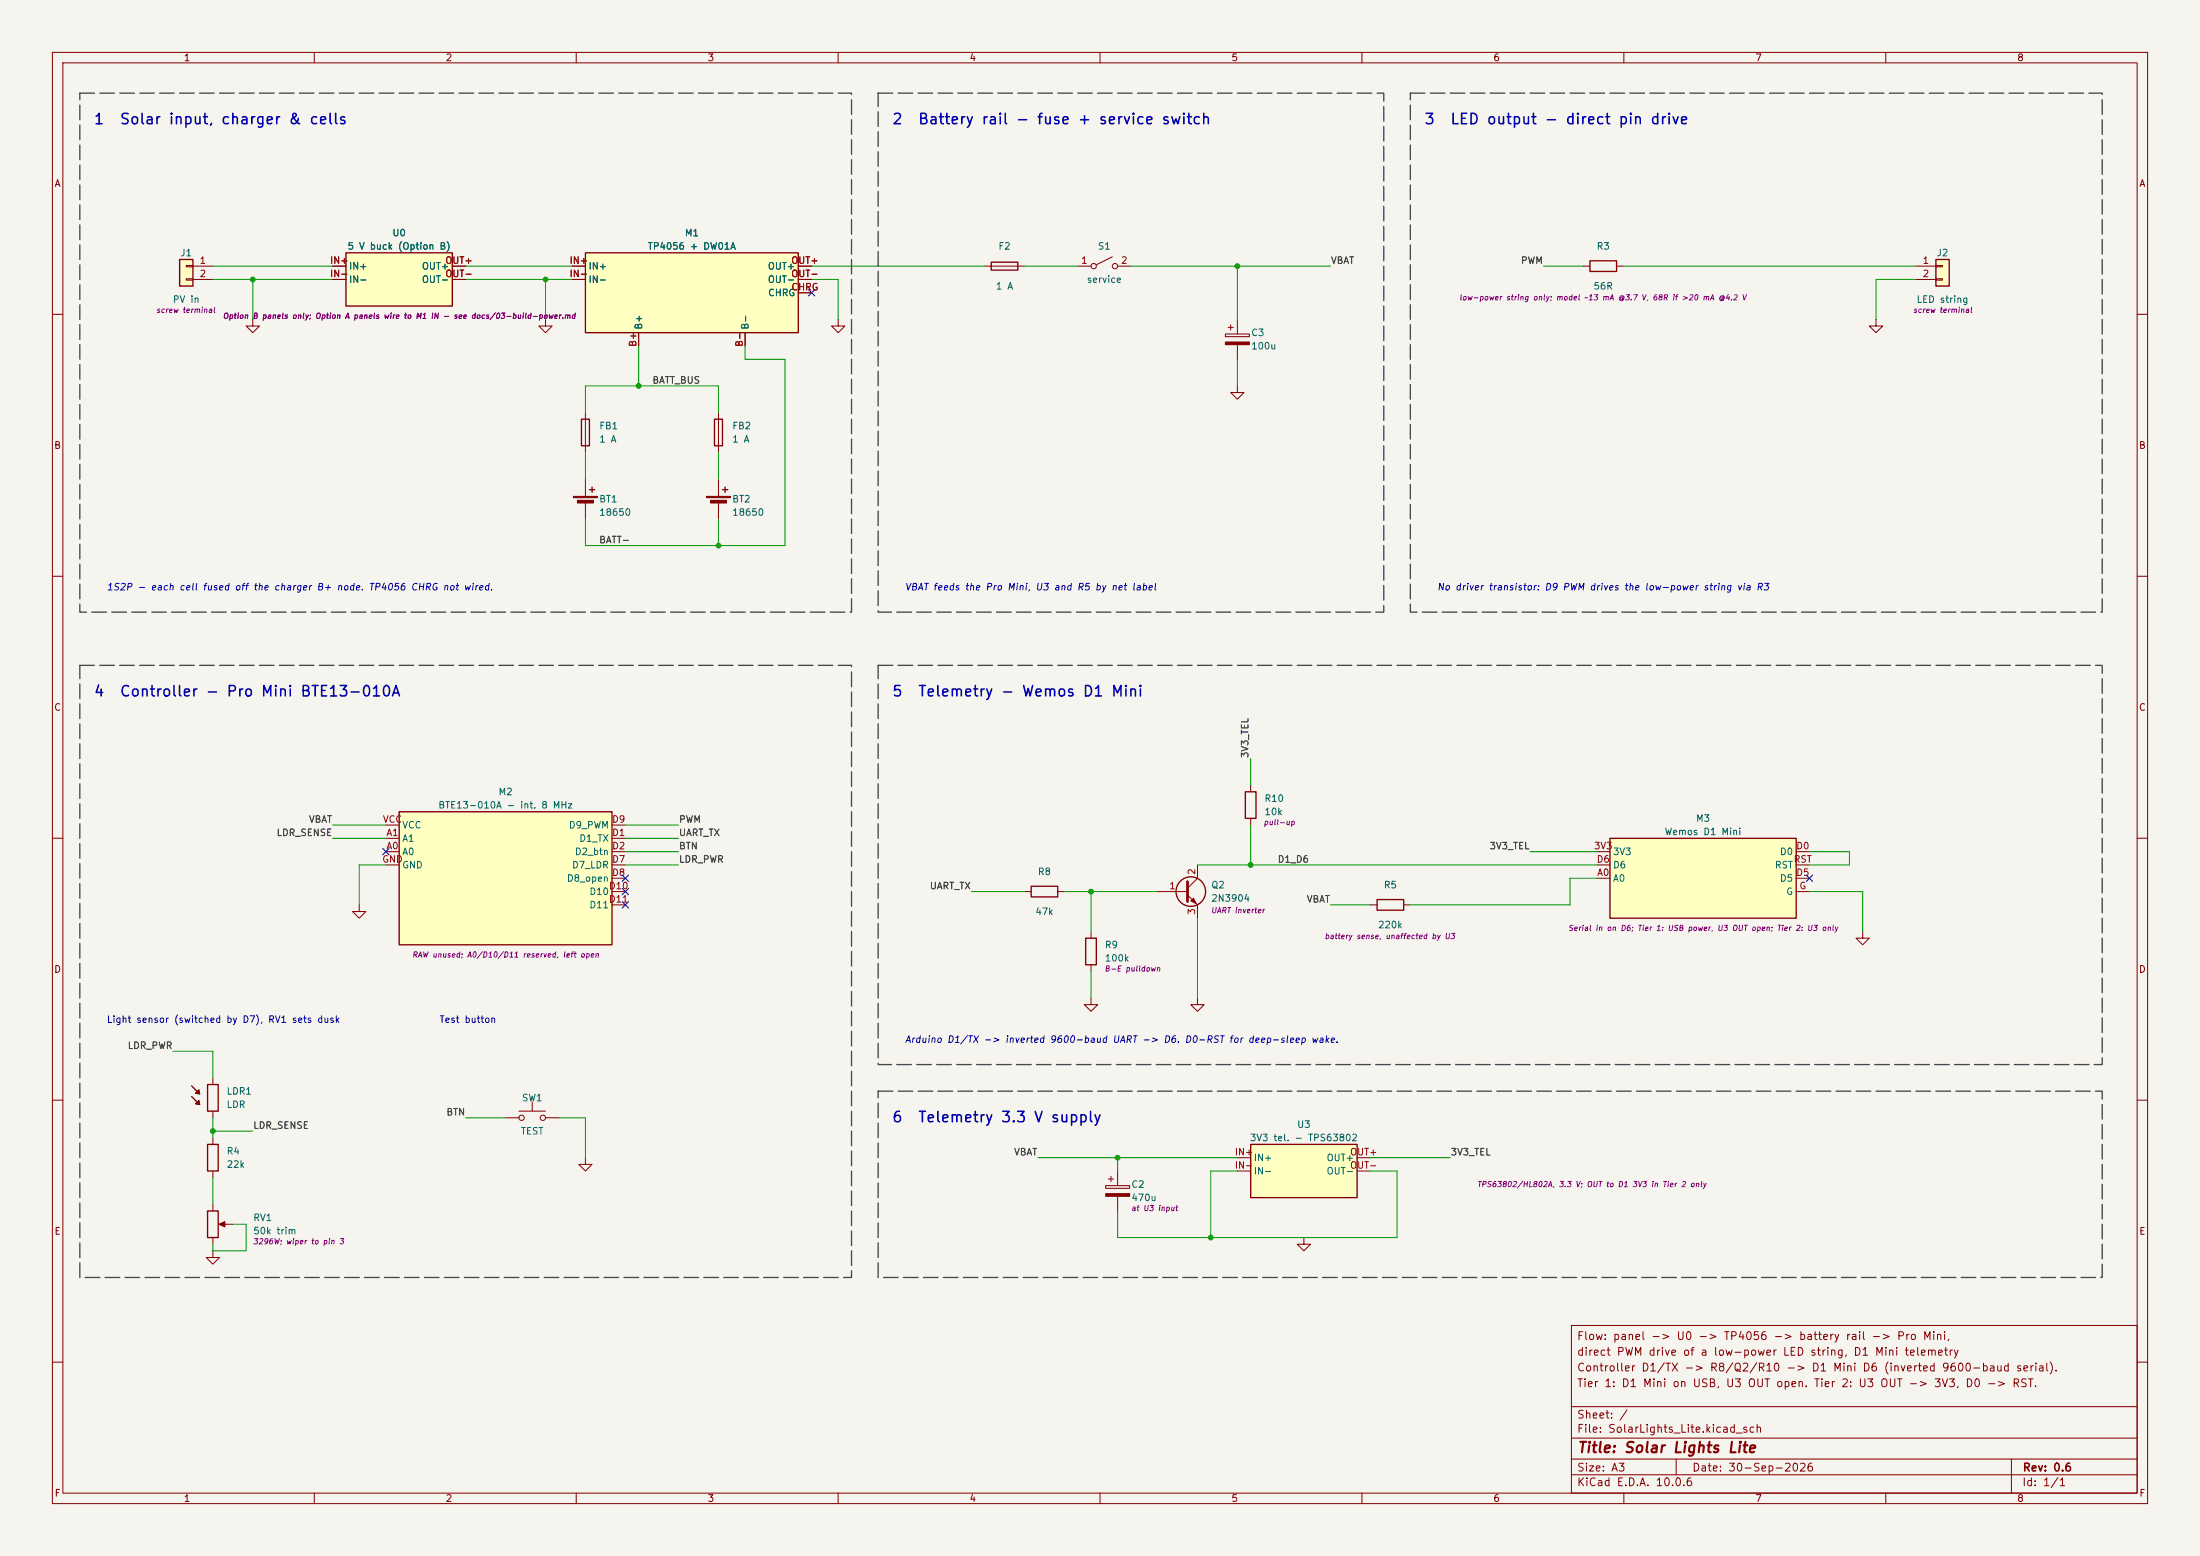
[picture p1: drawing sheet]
<svg xmlns="http://www.w3.org/2000/svg" width="420mm" height="297mm" viewBox="0 0 420 297" stroke-linecap="round" stroke-linejoin="round" font-family="sans-serif">
<path d="M0 0h420v297h-420z" fill="#f5f4ef" stroke="#f5f4ef" stroke-width=".19"/>
<g fill="none" stroke="#840000" stroke-width=".19">
<path d="M10 10h400v277h-400zM12 12h396v273h-396zM60 10v2M110 10v2M160 10v2M210 10v2M260 10v2M310 10v2M360 10v2M10 60h2M408 60h2M10 110h2"/>
<path d="M408 110h2M10 160h2M408 160h2M208.3 190.5v1.3h1.2l-1.2 1.2-1.3-1.2h1.3M10 210h2M408 210h2M300 253h108v32h-108zM10 260h2M300 278.5h108M300 274.5h108M300 268.5h108M320 278.5v3"/>
<path d="M384 278.5v6.5M408 260h2M60 285v2M110 285v2M160 285v2M210 285v2M260 285v2M300 281.5h108M310 285v2M360 285v2"/>
</g>
<path d="M66 48.3h20.4v10.1h-20.4z" fill="#ffffc2"/>
<path d="M66 48.3h20.4v10.1h-20.4z" fill="none" stroke="#840000" stroke-width=".25"/>
<path d="M63.5 50.8h2.5M63.5 53.3h2.5M86.4 50.8h2.5M86.4 53.3h2.5" fill="none" stroke="#840000" stroke-width=".19"/>
<path d="M34.3 49.5h2.5v5.1h-2.5z" fill="#ffffc2"/>
<path d="M34.3 49.5h2.5v5.1h-2.5zM303.5 49.8h5.1v2h-5.1z" fill="none" stroke="#840000" stroke-width=".25"/>
<path d="M35.6 50.7h1.2v.2h-1.2zM35.6 53.2h1.2v.3h-1.2zM36.8 50.8h3.8M36.8 53.3h3.8M302.3 50.8h1.2M308.6 50.8h1.3M48.3 61v1.2h1.2l-1.2 1.3-1.3-1.3h1.3M358.1 61v1.2h1.3l-1.3 1.3-1.2-1.3h1.2" fill="none" stroke="#840000" stroke-width=".19"/>
<path d="M369.6 49.5h2.5v5.1h-2.5z" fill="#ffffc2"/>
<path d="M369.6 49.5h2.5v5.1h-2.5zM111 80h1.5v5.1h-1.5zM112.5 93.5h1M113 93v1M136.4 80h1.5v5.1h-1.5zM137.9 93.5h1M138.4 93v1" fill="none" stroke="#840000" stroke-width=".25"/>
<path d="M365.8 50.8h3.8M365.8 53.3h3.8M369.6 50.7h1.2v.2h-1.2zM369.6 53.2h1.2v.3h-1.2zM111.8 78.7v7.7M137.2 78.7v7.7M111.8 91.4v3.3M111.8 95.8v3.3M137.2 91.4v3.3M137.2 95.8v3.3M355.6 177.8v1.3h1.3l-1.3 1.2-1.3-1.2h1.3" fill="none" stroke="#840000" stroke-width=".19"/>
<g fill="#840000" stroke="#840000" stroke-width=".19">
<path d="M109.5 94.7h4.5v.3h-4.5z"/>
<path d="M110.2 95.5h3.1v.5h-3.1z"/>
<path d="M134.9 94.7h4.5v.3h-4.5z"/>
<path d="M135.6 95.5h3.1v.5h-3.1z"/>
</g>
<path d="M307.3 160h35.6v15.3h-35.6z" fill="#ffffc2"/>
<path d="M307.3 160h35.6v15.3h-35.6z" fill="none" stroke="#840000" stroke-width=".25"/>
<path d="M304.8 162.6h2.5M304.8 167.6h2.5M304.8 165.1h2.5M342.9 162.6h2.5M342.9 167.6h2.5M342.9 165.1h2.5M342.9 170.2h2.5M248.9 236.2v1.3h1.3l-1.3 1.3-1.3-1.3h1.3" fill="none" stroke="#840000" stroke-width=".19"/>
<path d="M238.8 218.4h20.3v10.2h-20.3z" fill="#ffffc2"/>
<path d="M238.8 218.4h20.3v10.2h-20.3z" fill="none" stroke="#840000" stroke-width=".25"/>
<path d="M211.1 226.3h4.5v.5h-4.5zM211.6 225h1M212.1 224.5v1.1M213.4 223.5v2.8M213.4 228.3v2.8M236.2 221h2.6M236.2 223.5h2.6M259.1 221h2.5M259.1 223.5h2.5" fill="none" stroke="#840000" stroke-width=".19"/>
<path d="M211.1 227.8h4.5v.5h-4.5z" fill="#840000" stroke="#840000" stroke-width=".19"/>
<path d="M111.8 48.3h40.6v15.2h-40.6z" fill="#ffffc2"/>
<path d="M111.8 48.3h40.6v15.2h-40.6zM189.2 50h5.1v1.6h-5.1zM36.6 207.3l1.5 1.5M36.6 209.3l1.5 1.5M39.6 207h2.1v5.1h-2.1zM39.6 218.4h2.1v5.1h-2.1zM39.6 231.1h2.1v5.1h-2.1z" fill="none" stroke="#840000" stroke-width=".25"/>
<g fill="none" stroke="#840000" stroke-width=".19">
<path d="M109.2 50.8h2.6M109.2 53.3h2.6M152.4 55.9h2.5M152.4 50.8h2.5M152.4 53.3h2.5M188 50.8h7.6M205.7 50.8h2.6M212.3 49l-3 1.5M213.4 50.8h2.5M104.1 61v1.2h1.3l-1.3 1.3-1.2-1.3h1.2M121.9 63.5v2.5M142.2 63.5v2.5"/>
<path d="M160 61v1.2h1.3l-1.3 1.3-1.3-1.3h1.3M68.6 172.7v1.3h1.2l-1.2 1.3-1.3-1.3h1.3M40.6 205.7v1.3M40.6 212.1v1.3M40.6 217.2v1.2M96.5 213.4h2.6M99.1 212.1h5M101.6 210.3v1.8M104.1 213.4h2.6M40.6 238.8v1.2h1.3l-1.3 1.3-1.2-1.3h1.2M40.6 223.5v1.3M40.6 229.9v1.2"/>
<path d="M40.6 236.2v1.3M42.2 233.7h2.2"/>
<circle cx="208.8" cy="50.8" r=".51"/>
<circle cx="212.9" cy="50.8" r=".51"/>
<circle cx="99.6" cy="213.4" r=".51"/>
<circle cx="103.6" cy="213.4" r=".51"/>
</g>
<g fill="#840000" stroke="#840000" stroke-width=".25">
<path d="M38 208l.1 .8-.8-.1z"/>
<path d="M37.3 210.7l.7-.6 .1 .7z"/>
</g>
<path d="M41.8 233.7l1.1-.5v1z" fill="#840000" stroke="#840000" stroke-width=".19"/>
<path d="M76.2 154.9h40.6v25.4h-40.6z" fill="#ffffc2"/>
<g fill="none" stroke="#840000" stroke-width=".25">
<path d="M76.2 154.9h40.6v25.4h-40.6zM237.7 151.1h2.1v5.1h-2.1zM196.8 169.2h5.1v2h-5.1zM207.3 179.1h2v5.1h-2zM262.9 171.7h5.1v2h-5.1z"/>
<circle cx="227.3" cy="170.2" r="2.82"/>
</g>
<g fill="none" stroke="#840000" stroke-width=".19">
<path d="M63.5 50.8h2.5M63.5 53.3h2.5M86.4 50.8h2.5M86.4 53.3h2.5M109.2 50.8h2.6M109.2 53.3h2.6M152.4 55.9h2.5M152.4 50.8h2.5M152.4 53.3h2.5M121.9 63.5v2.5M142.2 63.5v2.5M233.9 63.8h4.6v.5h-4.6z"/>
<path d="M234.4 62.5h1.1M234.9 62v1M236.2 73.7v1.2h1.3l-1.3 1.3-1.3-1.3h1.3M236.2 61v2.8M236.2 65.8v2.8M73.7 157.5h2.5M116.8 157.5h2.6M238.8 149.9v1.2M238.8 156.2v1.3M73.7 162.6h2.5M73.7 160h2.5M73.7 165.1h2.5"/>
<path d="M116.8 162.6h2.6M116.8 160h2.6M116.8 165.1h2.6M116.8 167.6h2.6M116.8 170.2h2.6M116.8 172.7h2.6M195.6 170.2h1.2M201.9 170.2h1.3M208.3 177.8v1.3M221 170.2h5.7M226.7 170.8l1.9 1.9v2.6M228.6 165.1v2.5l-1.9 1.9"/>
<path d="M261.6 172.7h1.3M268 172.7h1.2M208.3 184.2v1.2M228.6 190.5v1.3h1.3l-1.3 1.2-1.3-1.2h1.3M111.8 221v1.2h1.2l-1.2 1.3-1.3-1.3h1.3"/>
</g>
<g fill="#840000" stroke="#840000" stroke-width=".19">
<path d="M233.9 65.3h4.6v.5h-4.6z"/>
<path d="M227.3 172l.5-.5 .5 1z"/>
</g>
<path d="M226.7 168.3v3.8" fill="none" stroke="#840000" stroke-width=".51"/>
<g fill="none" stroke="#009600" stroke-width=".19">
<path d="M40.6 53.3h22.9M40.6 50.8h22.9M48.3 53.3v7.7M88.9 53.3h20.3M88.9 50.8h20.3M104.1 53.3v7.7M154.9 53.3h5.1v7.7M154.9 50.8h33.1M195.6 50.8h10.1M215.9 50.8h38.1M236.2 50.8v10.2M294.6 50.8h7.7"/>
<path d="M309.9 50.8h55.9M365.8 53.3h-7.7v7.7M111.8 78.7v-5h25.4v5M121.9 66v7.7M142.2 66v2.6h7.7v35.5h-38.1v-5M236.2 68.6v5.1M111.8 86.4v5M137.2 86.4v5M137.2 99.1v5M63.5 157.5h10.2M119.4 157.5h10.1M238.8 144.8v5.1"/>
<path d="M238.8 157.5v7.6M63.5 160h10.2M73.7 165.1h-5.1v7.6M119.4 160h10.1M119.4 165.1h10.1M119.4 162.6h10.1M185.4 170.2h10.2M203.2 170.2h17.8M208.3 170.2v7.6M228.6 175.3v15.2M228.6 165.1h76.2M254 172.7h7.6"/>
<path d="M292.1 162.6h12.7M304.8 167.6h-5.1v5.1h-30.5M345.4 162.6h7.7v2.5h-7.7M345.4 170.2h10.2v7.6M208.3 185.4v5.1M33 200.7h7.6v5M40.6 213.4v3.8M40.6 215.9h7.7M88.9 213.4h7.6M106.7 213.4h5.1v7.6M40.6 224.8v5.1M44.4 233.7h2.6v5.1h-6.4v-1.3"/>
<path d="M198.1 221h38.1M213.4 221v2.5M236.2 223.5h-5.1v12.7M261.6 221h15.3M261.6 223.5h5.1v12.7h-53.3v-5.1"/>
</g>
<path d="M154.3 55.3l1.2 1.2M155.5 55.3l-1.2 1.2M73.1 162l1.2 1.2M74.3 162l-1.2 1.2M118.8 172.1l1.2 1.2M118.8 167l1.2 1.2M118.8 169.6l1.2 1.2M120 172.1l-1.2 1.2M120 167l-1.2 1.2M120 169.6l-1.2 1.2M344.8 167l1.2 1.2M346 167l-1.2 1.2" fill="none" stroke="#000084" stroke-width=".19"/>
<path d="M15.2 17.8h147.4v99h-147.4zM167.6 17.8h96.6v99h-96.6zM269.2 17.8h132.1v99h-132.1zM15.2 127h147.4v116.8h-147.4zM167.6 127h233.7v76.2h-233.7zM167.6 208.3h233.7v35.5h-233.7z" fill="none" stroke="#484848" stroke-width=".25" stroke-dasharray="2.8 1"/>
<g fill="#009600" stroke="#009600" stroke-width=".19">
<circle cx="121.9" cy="73.7" r=".46"/>
<circle cx="104.1" cy="53.3" r=".46"/>
<circle cx="236.2" cy="50.8" r=".46"/>
<circle cx="208.3" cy="170.2" r=".46"/>
<circle cx="238.8" cy="165.1" r=".46"/>
<circle cx="40.6" cy="215.9" r=".46"/>
<circle cx="213.4" cy="221" r=".46"/>
<circle cx="231.1" cy="236.2" r=".46"/>
<circle cx="48.3" cy="53.3" r=".46"/>
<circle cx="137.2" cy="104.1" r=".46"/>
</g>
<g font-size="2" fill="#0000c2">
<text x="17.8" y="24.2">1</text>
<text x="22.7" y="24.2">Solar input, charger &amp; cells</text>
<text x="170.2" y="24.2">2</text>
<text x="175.1" y="24.2">Battery rail - fuse + service switch</text>
<text x="271.8" y="24.2">3</text>
<text x="276.7" y="24.2">LED output - direct pin drive</text>
<text x="17.8" y="133.4">4</text>
<text x="22.7" y="133.4">Controller - Pro Mini BTE13-010A</text>
<text x="170.2" y="133.4">5</text>
<text x="175.1" y="133.4">Telemetry - Wemos D1 Mini</text>
<text x="170.2" y="214.7">6</text>
<text x="175.1" y="214.7">Telemetry 3.3 V supply</text>
</g>
<text font-size="2" fill="#840000" x="301" y="277.8">Title: Solar Lights Lite</text>
<g font-size="1.5" fill="#840000">
<text x="300.9" y="256.1">Flow: panel -&gt; U0 -&gt; TP4056 -&gt; battery rail -&gt; Pro Mini,</text>
<text x="300.9" y="262.1">Controller D1/TX -&gt; R8/Q2/R10 -&gt; D1 Mini D6 (inverted 9600-baud serial).</text>
<text x="300.9" y="259.1">direct PWM drive of a low-power LED string, D1 Mini telemetry</text>
<text x="300.9" y="265.1">Tier 1: D1 Mini on USB, U3 OUT open. Tier 2: U3 OUT -&gt; 3V3, D0 -&gt; RST.</text>
<text x="300.9" y="273.8">File: SolarLights_Lite.kicad_sch</text>
<text x="300.9" y="271.1">Sheet: /</text>
<text x="300.9" y="281.2">Size: A3</text>
<text x="322.9" y="281.2">Date: 30-Sep-2026</text>
<text x="386" y="281.2">Rev: 0.6</text>
<text x="300.9" y="284">KiCad E.D.A. 10.0.6</text>
<text x="385.9" y="284">Id: 1/1</text>
</g>
<g font-size="1.3" fill="#840000">
<text x="35" y="12">1</text>
<text x="85" y="12">2</text>
<text x="135" y="12">3</text>
<text x="185" y="12">4</text>
<text x="235" y="12">5</text>
<text x="285" y="12">6</text>
<text x="335" y="12">7</text>
<text x="385" y="12">8</text>
<text x="10.3" y="36">A</text>
<text x="408.3" y="36">A</text>
<text x="10.2" y="86">B</text>
<text x="408.2" y="86">B</text>
<text x="10.2" y="136">C</text>
<text x="408.2" y="136">C</text>
<text x="10.2" y="186">D</text>
<text x="408.2" y="186">D</text>
<text x="10.3" y="236">E</text>
<text x="408.3" y="236">E</text>
<text x="10.3" y="286">F</text>
<text x="35" y="287">1</text>
<text x="85" y="287">2</text>
<text x="135" y="287">3</text>
<text x="185" y="287">4</text>
<text x="235" y="287">5</text>
<text x="285" y="287">6</text>
<text x="335" y="287">7</text>
<text x="385" y="287">8</text>
<text x="408.3" y="286">F</text>
</g>
<g font-size="1.3" fill="#006464">
<text x="66.2" y="48">5 V buck (Option B)</text>
<text x="74.8" y="45.4">U0</text>
<text x="123.5" y="48">TP4056 + DW01A</text>
<text x="130.6" y="45.4">M1</text>
<text x="190.5" y="48">F2</text>
<text x="209.5" y="48">S1</text>
<text x="304.7" y="48">R3</text>
<text x="34.3" y="49.2">J1</text>
<text x="66.5" y="51.8">IN+</text>
<text x="80.4" y="51.8">OUT+</text>
<text x="112.2" y="51.8">IN+</text>
<text x="146.5" y="51.8">OUT+</text>
<text x="369.6" y="49.2">J2</text>
<text x="32.9" y="58.1">PV in</text>
<text x="66.5" y="54.3">IN−</text>
<text x="80.4" y="54.3">OUT−</text>
<text x="112.2" y="54.3">IN−</text>
<text x="146.5" y="54.3">OUT−</text>
<text x="146.5" y="56.8">CHRG</text>
<text x="190" y="55.6">1 A</text>
<text x="207.4" y="54.3">service</text>
<text x="304.1" y="55.6">56R</text>
<text x="365.8" y="58.1">LED string</text>
<text x="122.9" y="63" transform="rotate(-90 122.9 63)">B+</text>
<text x="143.2" y="63" transform="rotate(-90 143.2 63)">B−</text>
<text x="238.7" y="64.5">C3</text>
<text x="238.7" y="67">100u</text>
<text x="114.3" y="82.2">FB1</text>
<text x="139.7" y="82.2">FB2</text>
<text x="114.3" y="84.8">1 A</text>
<text x="139.7" y="84.8">1 A</text>
<text x="114.3" y="96.2">BT1</text>
<text x="114.3" y="98.8">18650</text>
<text x="139.7" y="96.2">BT2</text>
<text x="139.7" y="98.8">18650</text>
<text x="83.6" y="154.6">BTE13-010A - int. 8 MHz</text>
<text x="95.1" y="152.1">M2</text>
<text x="241.3" y="153.4">R10</text>
<text x="241.3" y="155.9">10k</text>
<text x="76.7" y="161">A1</text>
<text x="76.7" y="158.4">VCC</text>
<text x="108.5" y="158.4">D9_PWM</text>
<text x="110.5" y="161">D1_TX</text>
<text x="317.7" y="159.7">Wemos D1 Mini</text>
<text x="323.7" y="157.2">M3</text>
<text x="76.7" y="163.5">A0</text>
<text x="76.7" y="166.1">GND</text>
<text x="109.1" y="166.1">D7_LDR</text>
<text x="109.6" y="163.5">D2_btn</text>
<text x="198" y="167.3">R8</text>
<text x="307.8" y="163.5">3V3</text>
<text x="307.8" y="166.1">D6</text>
<text x="338.7" y="166.1">RST</text>
<text x="339.7" y="163.5">D0</text>
<text x="108.1" y="168.6">D8_open</text>
<text x="112.4" y="171.1">D10</text>
<text x="112.4" y="173.7">D11</text>
<text x="231.1" y="169.9">Q2</text>
<text x="231.1" y="172.4">2N3904</text>
<text x="264.1" y="169.9">R5</text>
<text x="307.8" y="168.6">A0</text>
<text x="339.7" y="168.6">D5</text>
<text x="340.9" y="171.1">G</text>
<text x="197.5" y="175">47k</text>
<text x="263" y="177.5">220k</text>
<text x="210.8" y="181.3">R9</text>
<text x="210.8" y="183.8">100k</text>
<text x="43.2" y="209.2">LDR1</text>
<text x="43.2" y="211.8">LDR</text>
<text x="99.5" y="210.5">SW1</text>
<text x="247.5" y="215.6">U3</text>
<text x="43.2" y="220.7">R4</text>
<text x="99.3" y="216.9">TEST</text>
<text x="238.5" y="218.1">3V3 tel. - TPS63802</text>
<text x="239.2" y="221.9">IN+</text>
<text x="253.1" y="221.9">OUT+</text>
<text x="43.2" y="223.2">22k</text>
<text x="215.9" y="227">C2</text>
<text x="239.2" y="224.5">IN−</text>
<text x="253.1" y="224.5">OUT−</text>
<text x="48.2" y="233.4">RV1</text>
<text x="215.9" y="229.6">470u</text>
<text x="48.2" y="235.9">50k trim</text>
</g>
<g font-size="1.3" fill="#a90000">
<text x="38" y="50.7">1</text>
<text x="38" y="53.2">2</text>
<text x="62.9" y="50.7">IN+</text>
<text x="62.9" y="53.2">IN-</text>
<text x="84.9" y="50.7">OUT+</text>
<text x="84.9" y="53.2">OUT-</text>
<text x="108.6" y="50.7">IN+</text>
<text x="108.6" y="53.2">IN-</text>
<text x="150.9" y="50.7">OUT+</text>
<text x="150.9" y="53.2">OUT-</text>
<text x="206.3" y="50.7">1</text>
<text x="213.9" y="50.7">2</text>
<text x="366.9" y="50.7">1</text>
<text x="366.9" y="53.2">2</text>
<text x="151" y="55.7">CHRG</text>
<text x="121.8" y="66.3" transform="rotate(-90 121.8 66.3)">B+</text>
<text x="142.1" y="66.3" transform="rotate(-90 142.1 66.3)">B-</text>
<text x="73" y="157.3">VCC</text>
<text x="73.7" y="159.9">A1</text>
<text x="116.7" y="159.9">D1</text>
<text x="116.7" y="157.3">D9</text>
<text x="72.9" y="165">GND</text>
<text x="73.7" y="162.4">A0</text>
<text x="116.7" y="162.4">D2</text>
<text x="116.7" y="165">D7</text>
<text x="116.7" y="167.5">D8</text>
<text x="228.5" y="167.1" transform="rotate(-90 228.5 167.1)">2</text>
<text x="304.2" y="162.4">3V3</text>
<text x="304.7" y="165">D6</text>
<text x="304.8" y="167.5">A0</text>
<text x="342.3" y="165">RST</text>
<text x="342.8" y="162.4">D0</text>
<text x="342.8" y="167.5">D5</text>
<text x="116.1" y="170">D10</text>
<text x="116.1" y="172.6">D11</text>
<text x="223.1" y="170">1</text>
<text x="343.4" y="170">G</text>
<text x="228.5" y="174.7" transform="rotate(-90 228.5 174.7)">3</text>
<text x="235.6" y="220.8">IN+</text>
<text x="257.6" y="220.8">OUT+</text>
<text x="235.6" y="223.4">IN-</text>
<text x="257.6" y="223.4">OUT-</text>
</g>
<g font-size="1.3" fill="#0f0f0f">
<text x="254" y="50.7">VBAT</text>
<text x="290.2" y="50.7">PWM</text>
<text x="124.4" y="73.5">BATT_BUS</text>
<text x="114.3" y="104">BATT-</text>
<text x="238.6" y="144.8" transform="rotate(-90 238.6 144.8)">3V3_TEL</text>
<text x="52.7" y="159.9">LDR_SENSE</text>
<text x="58.9" y="157.4">VBAT</text>
<text x="129.5" y="157.4">PWM</text>
<text x="129.5" y="159.9">UART_TX</text>
<text x="129.5" y="162.4">BTN</text>
<text x="129.5" y="165">LDR_PWR</text>
<text x="243.8" y="165">D1_D6</text>
<text x="284.3" y="162.4">3V3_TEL</text>
<text x="177.4" y="170.1">UART_TX</text>
<text x="249.4" y="172.6">VBAT</text>
<text x="24.3" y="200.5">LDR_PWR</text>
<text x="48.2" y="215.8">LDR_SENSE</text>
<text x="85.1" y="213.2">BTN</text>
<text x="193.5" y="220.9">VBAT</text>
<text x="276.8" y="220.9">3V3_TEL</text>
</g>
<g font-size="1.3" fill="#0000c2">
<text x="20.2" y="113">1S2P - each cell fused off the charger B+ node.</text>
<text x="70.3" y="113">TP4056 CHRG not wired.</text>
<text x="172.6" y="113">VBAT feeds the Pro Mini,</text>
<text x="197.6" y="113">U3 and R5 by net label</text>
<text x="274.2" y="113">No driver transistor: D9 PWM drives the low-power string via R3</text>
<text x="20.3" y="195.6">Light sensor (switched by D7), RV1 sets dusk</text>
<text x="83.8" y="195.6">Test button</text>
<text x="172.6" y="199.4">Arduino D1/TX -&gt; inverted 9600-baud UART -&gt; D6.</text>
<text x="226" y="199.4">D0-RST for deep-sleep wake.</text>
</g>
<g font-size="1" fill="#840084">
<text x="29.7" y="60">screw terminal</text>
<text x="278.5" y="57.6">low-power string only; model ~13 mA @3.7 V,</text>
<text x="315.4" y="57.6">68R if &gt;20 mA @4.2 V</text>
<text x="365.1" y="60">screw terminal</text>
<text x="42.4" y="61.1">Option B panels only; Option A panels wire to M1 IN - see docs/03-build-power.md</text>
<text x="241.1" y="157.7">pull-up</text>
<text x="231.1" y="174.5">UART inverter</text>
<text x="252.8" y="179.5">battery sense,</text>
<text x="264.4" y="179.5">unaffected by U3</text>
<text x="299.3" y="177.9">Serial in on D6; Tier 1: USB power,</text>
<text x="327.7" y="177.9">U3 OUT open; Tier 2: U3 only</text>
<text x="78.6" y="183">RAW unused; A0/D10/D11 reserved,</text>
<text x="107.3" y="183">left open</text>
<text x="210.8" y="185.7">B-E pulldown</text>
<text x="281.9" y="226.8">TPS63802/HL802A,</text>
<text x="297.5" y="226.8">3.3 V; OUT to D1 3V3 in Tier 2 only</text>
<text x="215.8" y="231.4">at U3 input</text>
<text x="48.2" y="237.7">3296W; wiper to pin 3</text>
</g>
</svg>
